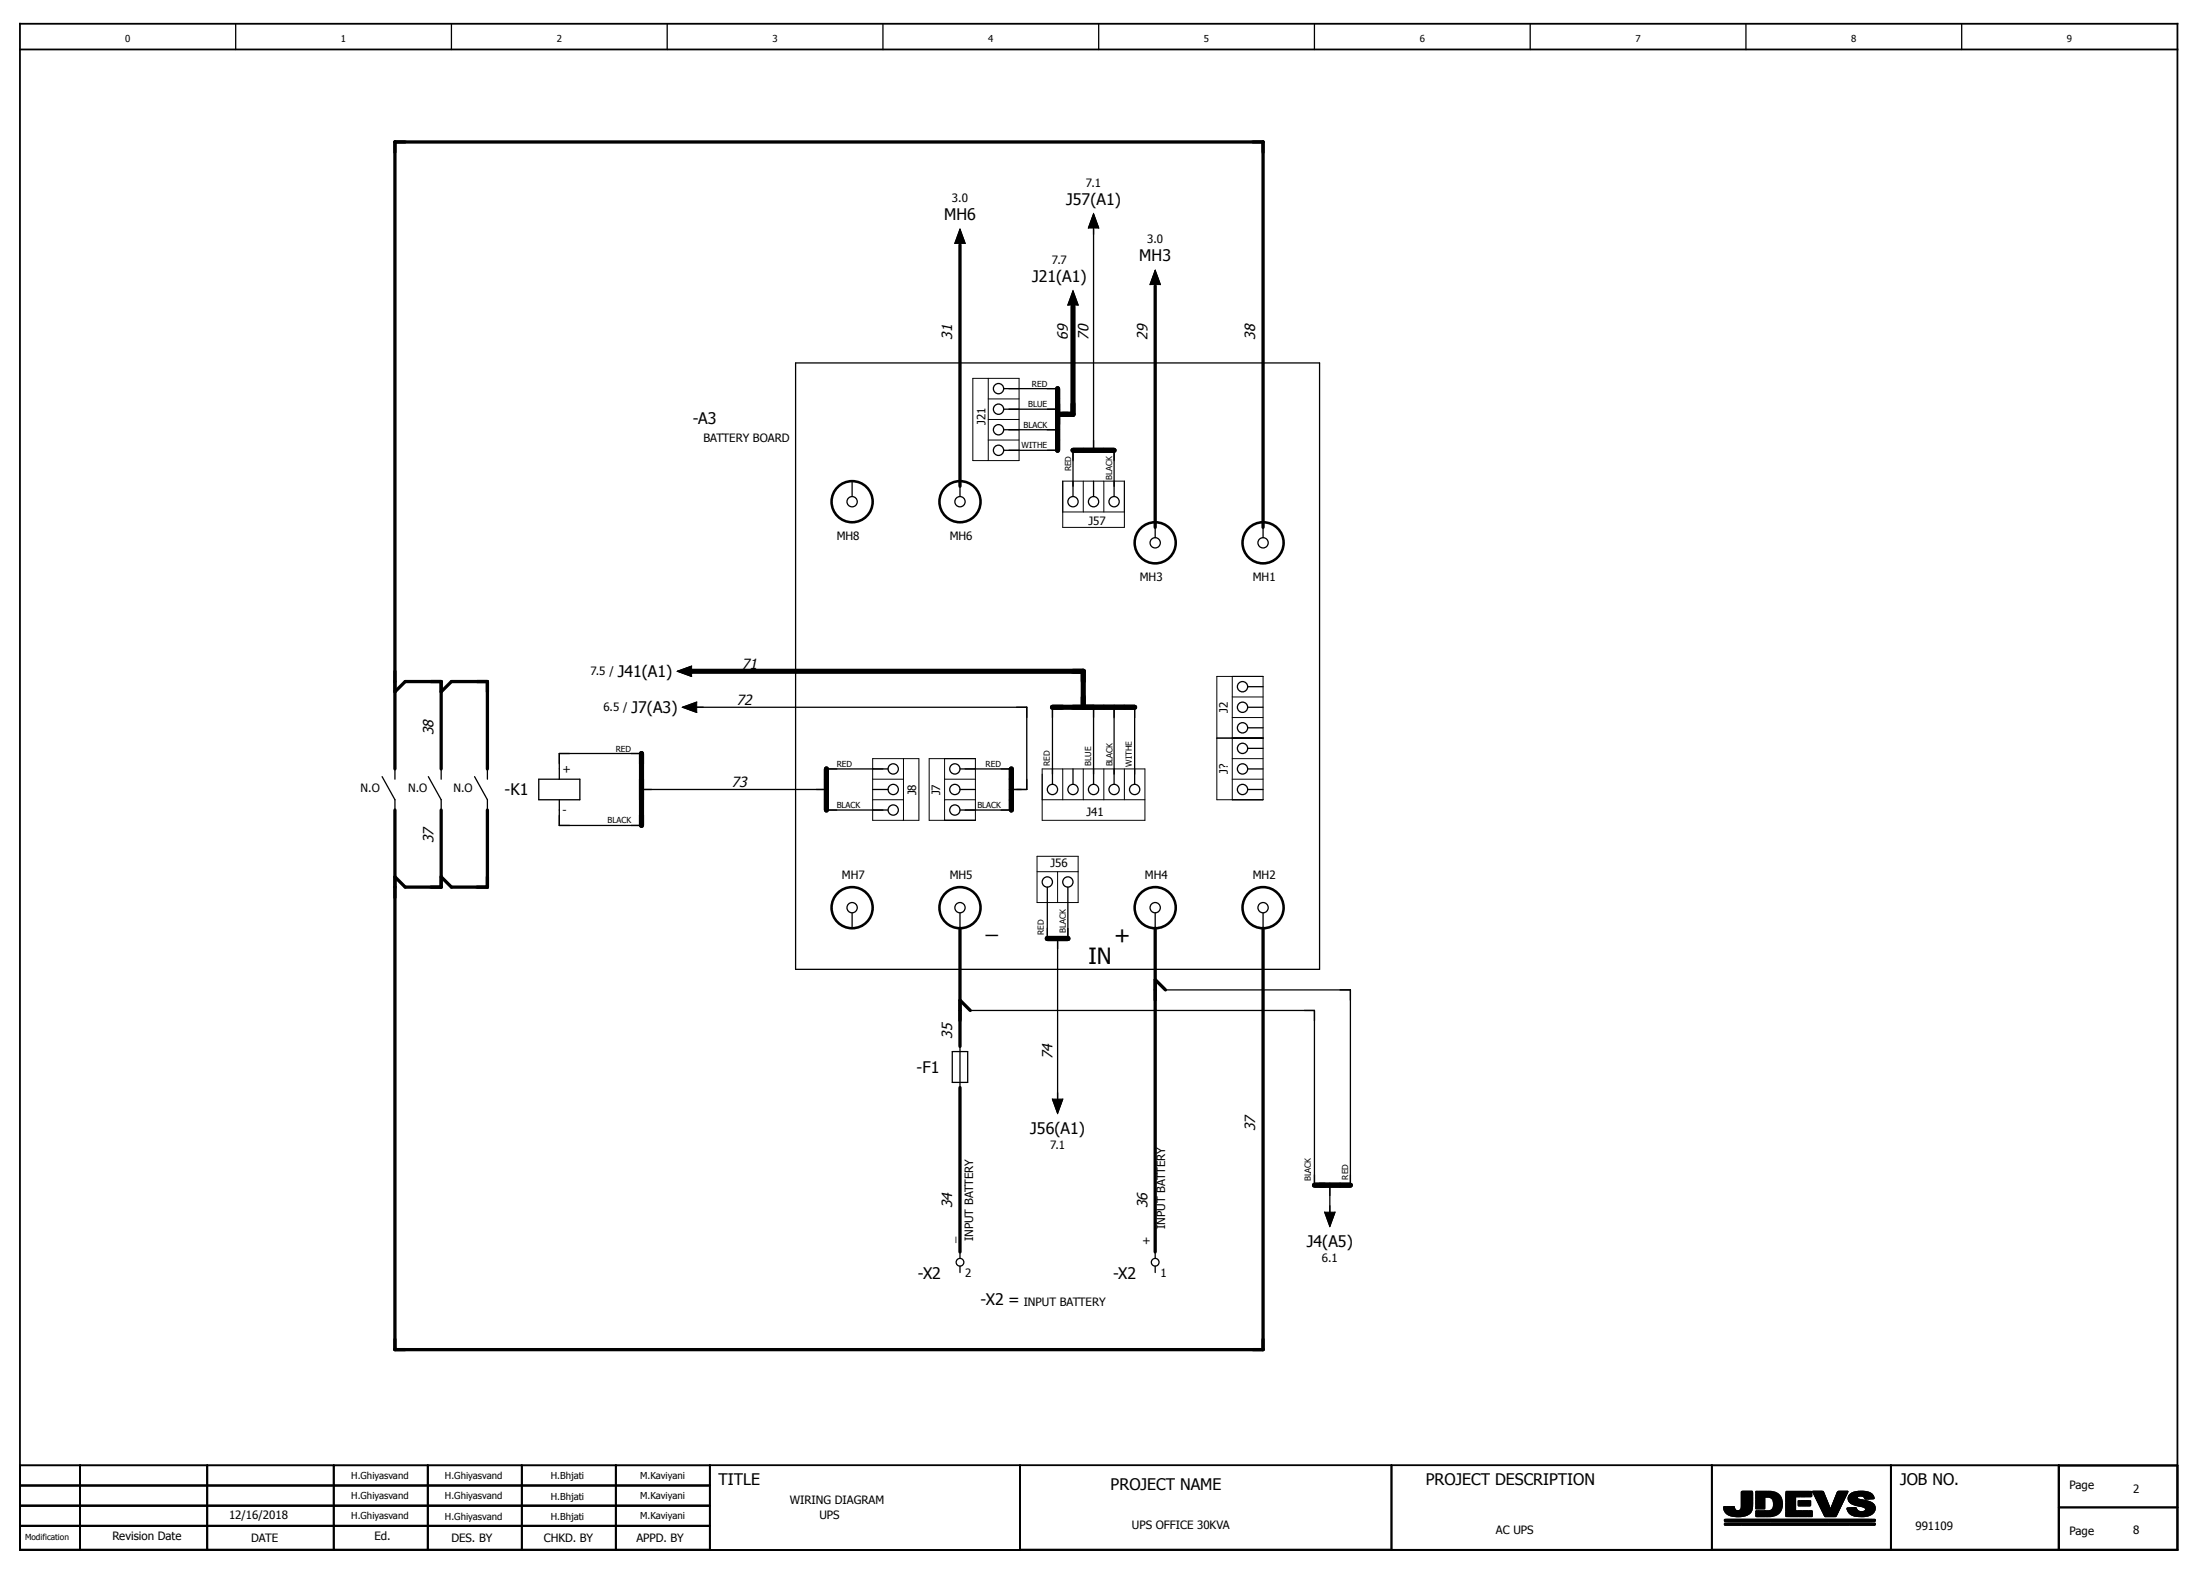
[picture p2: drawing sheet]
<svg xmlns="http://www.w3.org/2000/svg" width="428mm" height="306mm" viewBox="0 0 428 306" stroke-linecap="round" stroke-linejoin="round" font-family="sans-serif">
<g fill="none" stroke="#000" stroke-width=".25">
<path d="M45.9 4.6v5M87.9 4.6v5M129.9 4.6v5M171.9 4.6v5M213.9 4.6v5M255.9 4.6v5M297.9 4.6v5M339.9 4.6v5M381.9 4.6v5M185.9 47.4l1-2.8 1 2.8M186.9 47.4v1.2M207.9 59.4l1-2.8 1 2.8"/>
<path d="M208.9 59.4v1.2M211.9 44.4l1-2.8 1 2.8M212.9 44.4v43.2M223.9 55.4l1-2.8 1 2.8M224.9 55.4v1.2M154.9 70.6h102v118h-102zM195.4 75.6h10.5M195.4 79.6h10.5M165.9 93.6v3M186.9 93.6v3M195.4 87.6h10.5M195.4 83.6h10.5"/>
<path d="M208.9 87.6v9M212.9 93.6v3M216.9 87.6v9M224.9 101.6v3M245.9 101.6v3M134.6 129.6l-2.7 1 2.7 1M134.6 130.6h1.3M134.9 137.6h65v16h-3M135.6 136.6l-2.7 1 2.7 1M204.9 137.6v15M212.9 137.6v15M216.9 137.6v15"/>
<path d="M220.9 137.6v15M242.9 137.6h3M242.9 133.6h3M74.4 151.1l2.5 4.5v2M76.9 149.6v2M83.4 151.1l2.5 4.5v2M85.9 149.6v2M92.4 151.1l2.5 4.5v2M94.9 149.6v2M104.9 151.6h8v4h-8zM108.9 155.6v5h16M124.9 153.6h36"/>
<path d="M124.9 146.6h-16v5M160.9 157.6h12M160.9 149.6h12M169.9 153.6h3M186.9 157.6h10M186.9 153.6h3M186.9 149.6h10M208.9 149.6v3M242.9 153.6h3M242.9 149.6h3M242.9 141.6h3M242.9 145.6h3"/>
<path d="M165.9 177.6v3M186.9 177.6v3M203.9 172.6v10M207.9 172.6v10M224.9 177.6v3M245.9 177.6v3M188.9 196.6h67v34M205.9 182.6v33M226.9 192.6h36v38M185.4 204.6h3v6h-3zM186.9 203.6v8M204.9 213.9l1 2.7 1-2.7"/>
<path d="M257.9 235.9l1 2.7 1-2.7M258.9 230.6v7M186.9 243.6v1.3M186.9 246.4v1.2M224.9 243.6v1.3M224.9 246.4v1.2M335.6 293.2h2a.72 .72 0 0 0 .9 .8 .72 .72 0 0 0 .5-1v-2.7l2.1-.1 .1 .2a7.8 7.8 0 0 1-.3 3.7l-.3 .4a3.2 3.2 0 0 1-1.9 .6h-.6a2.23 2.23 0 0 1-2.5-1.9zM335.7 295.7h29.3v.3h-29.3zM335.7 296h.4M336.1 295.7h-.4M337.6 293.2h.1M341.8 290.2h3l1 .3a2.35 2.35 0 0 1 1.1 3 2.36 2.36 0 0 1-2.5 1.6h-2.6v-1.1h1.3a1.81 1.81 0 0 0 2-.5l.1-.3a1.43 1.43 0 0 0-.9-1.9h-.8v2.3h-1.7z"/>
<path d="M347.7 290.2h5v1h-.1l-3.1 .1v2.7h3.3v1.1h-5.1zM350.1 292h2.4v1h-2.4zM356.3 293.7h.1M359.7 290.2h-1.8l-.2 .1-1.3 3.4M359.7 290.2h.1M359.8 290.2l-2.4 4.9h-2.1l-2.4-4.9h2l1.4 3.5M361.1 290.3a1.45 1.45 0 0 0-1.2 1.7 4.4 4.4 0 0 0 2.9 1.2l.4 .5M361.1 290.3l1.5-.1 1.1 .2a1.58 1.58 0 0 1 1.1 1.2l-1.7 .1a.87 .87 0 0 0-.7-.6 .87 .87 0 0 0-.9 .4l.3 .2 1.2 .3a2.39 2.39 0 0 1 2 1.3v.2M361.1 290.3h.1M362.4 294.2h.1M363.2 293.7a.74 .74 0 0 1-.8 .5M363.2 293.7h.1"/>
<path d="M363.6 295.7h1.4M365 296.8h.1M365 293.5h.1M365 293.5a1.67 1.67 0 0 1-1.4 1.5l-.9 .1a3.2 3.2 0 0 1-2.6-.6l-.4-.5-.1-.5 1.7-.1a1.09 1.09 0 0 0 1.1 .8M365 296.7v.1M365 296.7v-.3h-.9h-28.4v.4h29.3M365 296.7h.1M365 296h-3"/>
<circle cx="194.4" cy="75.6" r="1"/>
<circle cx="194.4" cy="79.6" r="1"/>
<circle cx="165.9" cy="97.6" r="1"/>
<circle cx="186.9" cy="97.6" r="1"/>
<circle cx="194.4" cy="83.6" r="1"/>
<circle cx="194.4" cy="87.6" r="1"/>
<circle cx="208.9" cy="97.6" r="1"/>
<circle cx="212.9" cy="97.6" r="1"/>
<circle cx="216.9" cy="97.6" r="1"/>
<circle cx="224.9" cy="105.6" r="1"/>
<circle cx="245.9" cy="105.6" r="1"/>
<circle cx="241.9" cy="133.6" r="1"/>
<circle cx="241.9" cy="137.6" r="1"/>
<circle cx="173.9" cy="149.6" r="1"/>
<circle cx="173.9" cy="153.6" r="1"/>
<circle cx="173.9" cy="157.6" r="1"/>
<circle cx="185.9" cy="149.6" r="1"/>
<circle cx="185.9" cy="153.6" r="1"/>
<circle cx="185.9" cy="157.6" r="1"/>
<circle cx="204.9" cy="153.6" r="1"/>
<circle cx="208.9" cy="153.6" r="1"/>
<circle cx="212.9" cy="153.6" r="1"/>
<circle cx="216.9" cy="153.6" r="1"/>
<circle cx="220.9" cy="153.6" r="1"/>
<circle cx="241.9" cy="149.6" r="1"/>
<circle cx="241.9" cy="145.6" r="1"/>
<circle cx="241.9" cy="153.6" r="1"/>
<circle cx="241.9" cy="141.6" r="1"/>
<circle cx="165.9" cy="176.6" r="1"/>
<circle cx="186.9" cy="176.6" r="1"/>
<circle cx="203.9" cy="171.6" r="1"/>
<circle cx="207.9" cy="171.6" r="1"/>
<circle cx="224.9" cy="176.6" r="1"/>
<circle cx="245.9" cy="176.6" r="1"/>
<circle cx="186.9" cy="245.6" r=".75"/>
<circle cx="224.9" cy="245.6" r=".75"/>
</g>
<g fill="none" stroke="#000" stroke-width=".35">
<path d="M3.9 9.6h420M3.9 4.6h420v297h-420zM3.9 296.9h134.3M3.9 285.1h420M3.9 293h134.3M3.9 289h134.3M15.6 285.1v16.4M40.3 285.1v16.4M65 285.1v16.4M83.3 285.1v16.4M101.6 285.1v16.4M119.9 285.1v16.4"/>
<path d="M138.2 285.1v16.5M198.6 285.1v16.5M270.9 285.1v16.5h62.3v-16.5M368.1 285.1v16.4M400.8 285.1v16.5M400.8 285.2h23.1M400.8 293.3h23.1M3.9 301.5h134.3M198.6 301.5h72.3M333.2 301.5h90.7"/>
</g>
<g fill="none" stroke="#000" stroke-width=".19">
<path d="M189.4 73.6h9v16h-9zM192.4 73.6v16M192.4 77.6h6M192.4 81.6h6M192.4 85.6h6M206.9 93.6h12v9h-12zM206.9 99.6h12M210.9 93.6v6M214.9 93.6v6M236.9 131.6h9v24h-9zM239.9 131.6v24M239.9 139.6h6"/>
<path d="M239.9 135.6h6M169.9 155.6h6M169.9 147.6h9v12h-9zM169.9 151.6h6M175.9 147.6v12M180.9 147.6h9v12h-9zM183.9 155.6h6M183.9 147.6v12M183.9 151.6h6M202.9 149.6h20v10h-20zM202.9 155.6h20M206.9 149.6v6"/>
<path d="M210.9 149.6v6M214.9 149.6v6M218.9 149.6v6M236.9 143.6h9M239.9 151.6h6M239.9 147.6h6M201.9 169.6h8M201.9 166.6h8v9h-8zM205.9 169.6v6M3.9 293.1h134.3M3.9 285.2h134.3v16.4h-134.3zM3.9 297h134.3"/>
<path d="M3.9 289.1h134.3M15.6 285.2v16.4M40.3 285.2v16.4M65 285.2v16.4M83.3 285.2v16.4M101.6 285.2v16.4M119.9 285.2v16.4M333.2 285.2h90.7v16.4h-90.7zM368.1 285.2v16.4M400.8 285.2v16.4"/>
</g>
<g fill="#000" stroke="#000" stroke-width=".19">
<path d="M186.9 44.6l1 2.8h-2zM208.9 56.6l1 2.8h-2zM212.9 41.6l1 2.8h-2zM224.9 52.6l1 2.8h-2zM131.9 130.6l2.7-1v2zM132.9 137.6l2.7-1v2zM204.9 213.9h2l-1 2.7zM257.9 235.9h2l-1 2.7zM335.7 295.7h27.9h1.4v.3h-29.3zM335.6 293.2h2a.73 .73 0 0 0 .7 .8 .7 .7 0 0 0 .7-1v-2.7l.2-.1h1.9l.1 2.5a2.11 2.11 0 0 1-2 2.4h-.5a3.4 3.4 0 0 1-2.9-1zM341.8 290.2h3l1 .3a2.35 2.35 0 0 1 1.1 3 2.36 2.36 0 0 1-2.5 1.6h-2.6v-1.1h1.8a1.42 1.42 0 0 0 1.5-.6 1.42 1.42 0 0 0-.1-1.7 1.7 1.7 0 0 0-1.5-.4v2.3h-1.7zM350.1 292h2.4v1h-2.4z"/>
<path d="M347.7 290.2h5v1h-.1l-3.1 .1v2.7h3.3v1.1h-5.1zM352.9 290.2h2l1.5 3.5 1.3-3.4 .2-.1h1.9l-2.4 4.9h-2.1zM360.2 290.8l.6-.4 .8-.2 2.1 .2a1.58 1.58 0 0 1 1.1 1.2l-1.7 .1a.91 .91 0 0 0-1.6-.2l.3 .2 1.2 .3a2 2 0 0 1 2 1.5 2.32 2.32 0 0 1-2.7 1.6 2.37 2.37 0 0 1-2.5-.9l-.2-.7 1.7-.1a1.09 1.09 0 0 0 .8 .8 1.09 1.09 0 0 0 1.1-.5 1.57 1.57 0 0 0-1.5-.7 1.88 1.88 0 0 1-1.9-1.4l.1-.5zM335.7 296.4h28.4h.9v.3l-29.3 .1z"/>
</g>
<g fill="none" stroke="#000" stroke-width=".64">
<path d="M186.9 47.6v47M224.9 55.6v47M245.9 102.6v-75h-169v122M76.9 134.6l2-2h7v17M85.9 134.6l2-2h7v17M76.9 157.6v105h169v-82M85.9 157.6v15h-7l-2-2M94.9 157.6v15h-7l-2-2M186.9 180.6v23M186.9 194.6l2 2M224.9 180.6v63M224.9 190.6l2 2"/>
<path d="M186.9 211.6v32"/>
</g>
<path d="M208.9 59.6v21h-3M205.9 75.6v12M208.9 87.6h8M133.9 130.6h77v7M204.9 137.6h16M124.9 146.6v14M160.9 149.6v8M196.9 149.6v8M203.9 182.6h4M255.9 230.6h7" fill="none" stroke="#000" stroke-width="1"/>
<g fill="none" stroke="#000" stroke-width=".5">
<circle cx="165.9" cy="97.6" r="4"/>
<circle cx="186.9" cy="97.6" r="4"/>
<circle cx="224.9" cy="105.6" r="4"/>
<circle cx="245.9" cy="105.6" r="4"/>
<circle cx="165.9" cy="176.6" r="4"/>
<circle cx="186.9" cy="176.6" r="4"/>
<circle cx="224.9" cy="176.6" r="4"/>
<circle cx="245.9" cy="176.6" r="4"/>
</g>
<g font-size="4.3">
<text x="191.9" y="181.6">_</text>
<text x="216.9" y="183.6">+</text>
<text x="211.9" y="187.6">IN</text>
</g>
<g font-size="3.1">
<text x="207.6" y="39.9">J57(A1)</text>
<text x="183.8" y="42.9">MH6</text>
<text x="221.8" y="50.9">MH3</text>
<text x="200.9" y="54.9">J21(A1)</text>
<text x="134.9" y="82.5">-A3</text>
<text x="120.3" y="131.8">J41(A1)</text>
<text x="123" y="138.8">J7(A3)</text>
<text x="98.2" y="154.8">-K1</text>
<text x="178.4" y="208.8">-F1</text>
<text x="200.6" y="220.6">J56(A1)</text>
<text x="254.4" y="242.6">J4(A5)</text>
<text x="178.7" y="248.8">-X2</text>
<text x="216.7" y="248.8">-X2</text>
<text x="190.9" y="253.9">-X2 =</text>
<text x="139.9" y="288.9">TITLE</text>
<text x="216.2" y="290">PROJECT NAME</text>
<text x="277.5" y="289">PROJECT DESCRIPTION</text>
<text x="369.9" y="288.9">JOB NO.</text>
</g>
<g font-size="2.8">
<text x="185.4" y="66.1" transform="rotate(-90 185.4 66.1)">31</text>
<text x="207.9" y="66.1" transform="rotate(-90 207.9 66.1)">69</text>
<text x="211.9" y="66.1" transform="rotate(-90 211.9 66.1)">70</text>
<text x="223.4" y="66.1" transform="rotate(-90 223.4 66.1)">29</text>
<text x="244.4" y="66.1" transform="rotate(-90 244.4 66.1)">38</text>
<text x="144.4" y="130.1">71</text>
<text x="143.4" y="137.1">72</text>
<text x="84.4" y="143.1" transform="rotate(-90 84.4 143.1)">38</text>
<text x="142.4" y="153.1">73</text>
<text x="84.4" y="164.1" transform="rotate(-90 84.4 164.1)">37</text>
<text x="185.4" y="202.1" transform="rotate(-90 185.4 202.1)">35</text>
<text x="204.9" y="206.1" transform="rotate(-90 204.9 206.1)">74</text>
<text x="244.4" y="220.1" transform="rotate(-90 244.4 220.1)">37</text>
<text x="185.4" y="235.1" transform="rotate(-90 185.4 235.1)">34</text>
<text x="223.4" y="235.1" transform="rotate(-90 223.4 235.1)">36</text>
</g>
<g font-size="2.2">
<text x="185.3" y="39.3">3.0</text>
<text x="211.4" y="36.3">7.1</text>
<text x="223.3" y="47.3">3.0</text>
<text x="204.8" y="51.3">7.7</text>
<text x="191.8" y="82.6" transform="rotate(-90 191.8 82.6)">J21</text>
<text x="136.9" y="85.9">BATTERY BOARD</text>
<text x="162.9" y="105.1">MH8</text>
<text x="184.9" y="105.1">MH6</text>
<text x="211.9" y="102.1">J57</text>
<text x="221.9" y="113.1">MH3</text>
<text x="243.9" y="113.1">MH1</text>
<text x="114.9" y="131.4">7.5 /</text>
<text x="117.5" y="138.4">6.5 /</text>
<text x="239" y="138.8" transform="rotate(-90 239 138.8)">J2</text>
<text x="70.2" y="154.1">N.O</text>
<text x="79.4" y="154.1">N.O</text>
<text x="88.3" y="154.2">N.O</text>
<text x="109.5" y="150.5">+</text>
<text x="178.3" y="154.8" transform="rotate(-90 178.3 154.8)">J8</text>
<text x="183" y="154.8" transform="rotate(-90 183 154.8)">J7</text>
<text x="239" y="150.6" transform="rotate(-90 239 150.6)">J?</text>
<text x="109.5" y="158.4">-</text>
<text x="211.5" y="158.8">J41</text>
<text x="163.9" y="171.1">MH7</text>
<text x="184.9" y="171.1">MH5</text>
<text x="204.5" y="168.8">J56</text>
<text x="222.9" y="171.1">MH4</text>
<text x="243.9" y="171.1">MH2</text>
<text x="204.4" y="223.5">7.1</text>
<text x="226.9" y="239.2" transform="rotate(-90 226.9 239.2)">INPUT BATTERY</text>
<text x="185.9" y="241.8" transform="rotate(-90 185.9 241.8)">_</text>
<text x="189.5" y="241.6" transform="rotate(-90 189.5 241.6)">INPUT BATTERY</text>
<text x="223.9" y="242.2" transform="rotate(-90 223.9 242.2)">+</text>
<text x="257.3" y="245.5">6.1</text>
<text x="187.9" y="248.6">2</text>
<text x="225.9" y="248.6">1</text>
<text x="199.3" y="254.1">INPUT BATTERY</text>
<text x="153.7" y="292.7">WIRING DIAGRAM</text>
<text x="402.9" y="289.7">Page</text>
<text x="415.3" y="290.5">2</text>
<text x="21.9" y="299.7">Revision Date</text>
<text x="44.6" y="295.7">12/16/2018</text>
<text x="72.9" y="299.7">Ed.</text>
<text x="159.5" y="295.6">UPS</text>
<text x="220.4" y="297.4">UPS OFFICE 30KVA</text>
<text x="291.2" y="298.4">AC UPS</text>
<text x="372.9" y="297.6">991109</text>
<text x="402.9" y="298.7">Page</text>
<text x="415.3" y="298.4">8</text>
<text x="48.9" y="300.1">DATE</text>
<text x="87.9" y="300.1">DES. BY</text>
<text x="105.9" y="300.1">CHKD. BY</text>
<text x="123.9" y="300.1">APPD. BY</text>
</g>
<g font-size="1.9">
<text x="24.4" y="8.2">0</text>
<text x="66.4" y="8.2">1</text>
<text x="108.4" y="8.2">2</text>
<text x="150.4" y="8.2">3</text>
<text x="192.4" y="8.2">4</text>
<text x="234.4" y="8.2">5</text>
<text x="276.4" y="8.2">6</text>
<text x="318.4" y="8.2">7</text>
<text x="360.4" y="8.2">8</text>
<text x="402.4" y="8.2">9</text>
<text x="68.4" y="287.8">H.Ghiyasvand</text>
<text x="86.6" y="287.8">H.Ghiyasvand</text>
<text x="107.2" y="287.9">H.Bhjati</text>
<text x="124.6" y="287.8">M.Kaviyani</text>
<text x="68.4" y="291.7">H.Ghiyasvand</text>
<text x="86.6" y="291.8">H.Ghiyasvand</text>
<text x="107.2" y="291.8">H.Bhjati</text>
<text x="124.6" y="291.7">M.Kaviyani</text>
<text x="68.4" y="295.6">H.Ghiyasvand</text>
<text x="86.6" y="295.7">H.Ghiyasvand</text>
<text x="107.2" y="295.7">H.Bhjati</text>
<text x="124.6" y="295.7">M.Kaviyani</text>
</g>
<g font-size="1.6">
<text x="200.9" y="75.2">RED</text>
<text x="199.3" y="83.2">BLACK</text>
<text x="200.2" y="79.2">BLUE</text>
<text x="198.9" y="87.2">WITHE</text>
<text x="208.6" y="91.7" transform="rotate(-90 208.6 91.7)">RED</text>
<text x="216.5" y="93.4" transform="rotate(-90 216.5 93.4)">BLACK</text>
<text x="119.9" y="146.2">RED</text>
<text x="162.9" y="149.2">RED</text>
<text x="191.9" y="149.2">RED</text>
<text x="204.4" y="149" transform="rotate(-90 204.4 149)">RED</text>
<text x="212.4" y="149" transform="rotate(-90 212.4 149)">BLUE</text>
<text x="216.6" y="149.1" transform="rotate(-90 216.6 149.1)">BLACK</text>
<text x="220.3" y="149.2" transform="rotate(-90 220.3 149.2)">WITHE</text>
<text x="118.3" y="160.2">BLACK</text>
<text x="162.9" y="157.2">BLACK</text>
<text x="190.3" y="157.2">BLACK</text>
<text x="203.2" y="181.9" transform="rotate(-90 203.2 181.9)">RED</text>
<text x="207.5" y="181.5" transform="rotate(-90 207.5 181.5)">BLACK</text>
<text x="255.2" y="229.9" transform="rotate(-90 255.2 229.9)">BLACK</text>
<text x="262.5" y="229.5" transform="rotate(-90 262.5 229.5)">RED</text>
<text x="4.9" y="299.7">Modification</text>
</g>
</svg>
